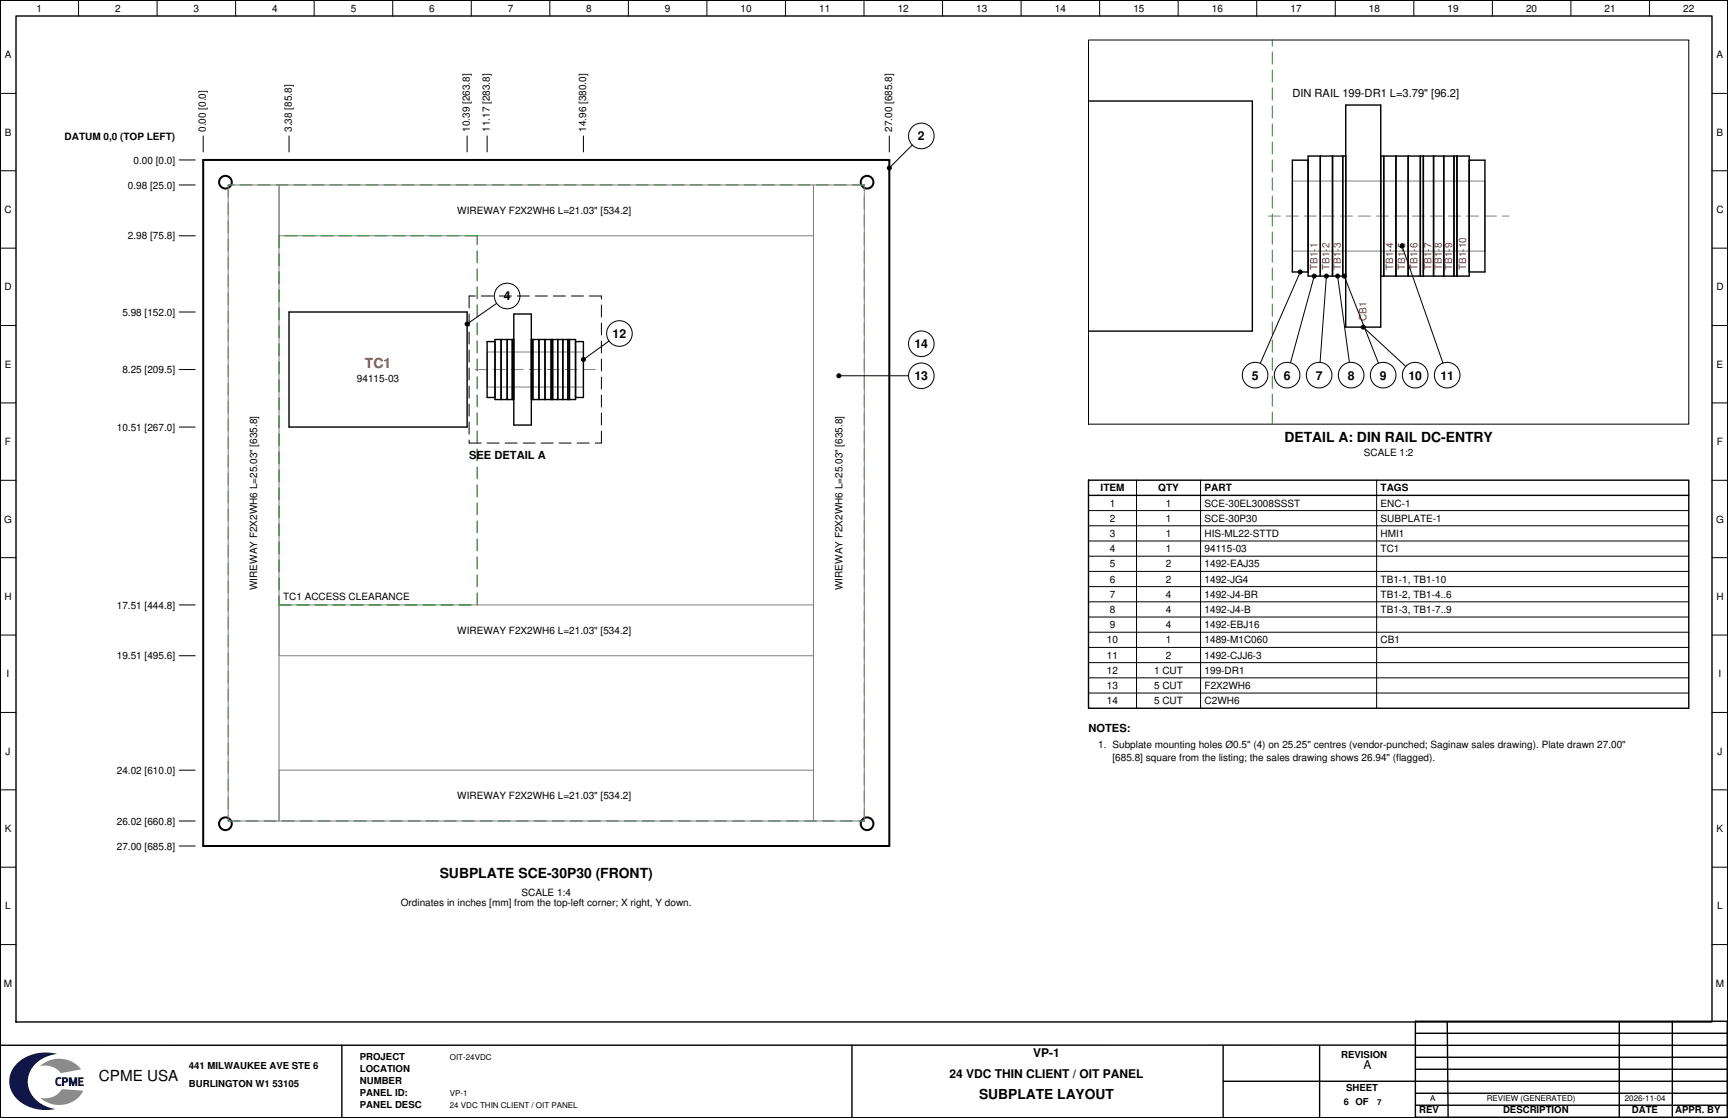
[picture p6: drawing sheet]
<svg xmlns="http://www.w3.org/2000/svg" width="432mm" height="279mm" viewBox="0 0 432 279" stroke-linecap="round" stroke-linejoin="round" font-family="sans-serif">
<g fill="none" stroke="#000" stroke-width=".25">
<path d="M19.6 0v4zM39.3 0v4zM58.9 0v4zM78.5 0v4zM98.1 0v4zM117.8 0v4zM137.4 0v4zM157 0v4zM176.6 0v4zM196.3 0v4zM215.9 0v4zM235.5 0v4z"/>
<path d="M255.2 0v4zM272 10h150v96h-150zM274.8 0v4zM294.4 0v4zM314 0v4zM333.7 0v4zM353.3 0v4zM372.9 0v4zM392.5 0v4zM412.2 0v4zM0 23.3h4zM427.8 23.3h4z"/>
<path d="M0 42.7h4zM427.8 42.7h4zM0 62h4zM427.8 62h4zM0 81.4h4zM427.8 81.4h4zM0 100.7h4zM427.8 100.7h4zM0 120h4zM0 139.4h4zM272 127.6h150zM272 131.4h150z"/>
<path d="M272 135.2h150zM272 139h150zM284 120v57zM300 120v57zM344 120v57zM427.8 120h4zM427.8 139.4h4zM0 158.7h4zM272 142.8h150zM272 146.6h150zM272 150.4h150zM272 154.2h150z"/>
<path d="M272 158h150zM427.8 158.7h4zM0 178h4zM272 161.8h150zM272 165.6h150zM272 169.4h150zM272 173.2h150zM427.8 178h4zM0 197.4h4zM427.8 197.4h4zM0 216.7h4zM427.8 216.7h4z"/>
<path d="M0 236.1h4zM427.8 236.1h4z"/>
</g>
<g fill="none" stroke="#000" stroke-width=".35">
<path d="M4 4h423.8v251.4h-423.8zM272 123.8h150zM272 120h150v57h-150zM353.7 258.2h77.9zM353.7 255.2h77.9v24h-77.9zM361.6 255.4l.3 24M404.6 255.5v23.7zM417.9 255.2v23.8zM85.4 261.2v18zM212.9 261.2v18zM305.6 261.4v18zM305.7 270.2h48z"/>
<path d="M329.8 261.3v18zM353.7 261.2h-353.7M353.7 267.2h77.9zM353.7 276.2h77.9zM353.7 273.2h77.9zM353.7 270.2h77.9zM353.7 264.2h77.9zM353.9 261.2h77.9z"/>
</g>
<path d="M0 0h431.8v279.4h-431.8z" fill="none" stroke="#000" stroke-width=".5"/>
<path d="M4.2 265.8a10.6 10.6 0 0 1 10.2-2.4 7.7 7.7 0 0 0-7.5 6.5 7.2 7.2 0 0 0 6.2 7.1l.8 .2a9.7 9.7 0 0 1-10.9-4.2 6 6 0 0 1 1.2-7.2z" fill-rule="evenodd" fill="#0e1655"/>
<path d="M10 266.4a7.1 7.1 0 0 1 10.3 .9l-5.1 .9a5.1 5.1 0 0 0-5.2-1.8z" fill-rule="evenodd" fill="#7f849f"/>
<g fill="#0e1655">
<path d="M14.1 269.4l.5-.2h.7l.1 .5a.72 .72 0 0 0-1.1 .6 .72 .72 0 0 0 1.1 .6l-.1 .4a1.08 1.08 0 0 1-1.3-.2 1.08 1.08 0 0 1-.1-1.4z" fill-rule="evenodd"/>
<path d="M15.5 269.2h.4a.77 .77 0 0 1 1.2 .6 .77 .77 0 0 1-1.1 .8v.8h-.5zM16 269.6a.3 .3 0 0 1 .5 0 .3 .3 0 0 1-.1 .5 .3 .3 0 0 1-.4-.1z" fill-rule="evenodd"/>
<path d="M17.2 269.2h.2a.42 .42 0 0 1 .5 .1 .42 .42 0 0 1 .1 .4l.3 .9 .2-.9a.54 .54 0 0 1 .8-.5v2.2h-.2a.28 .28 0 0 1-.3-.1 .28 .28 0 0 1 0-.4v-.4l-.1 .3a.45 .45 0 0 1-.5 .6 .45 .45 0 0 1-.4-.6l-.1-.3v.9h-.5z" fill-rule="evenodd"/>
<path d="M19.5 269.2h1.4v.4h-.4a.27 .27 0 0 0-.4 .1 .27 .27 0 0 0 0 .4 .27 .27 0 0 0 .4 0 .26 .26 0 0 1 .2 .3 .26 .26 0 0 1-.4 .1h-.3v.2a.27 .27 0 0 0 .1 .3 .27 .27 0 0 0 .4 0h.4v.4h-.5a.61 .61 0 0 1-.8 0 .61 .61 0 0 1-.1-.8z" fill-rule="evenodd"/>
</g>
<path d="M10 274.4a5.5 5.5 0 0 0 5.6-2.2l5.2 .4a6.9 6.9 0 0 1-10.8 1.8z" fill-rule="evenodd" fill="#7f849f"/>
<g fill="none" stroke="#000" stroke-width=".5">
<path d="M50.8 40h171.4zM50.8 40v171.4zM222.2 40v171.4zM50.8 211.4h171.4z"/>
<circle cx="56.3" cy="45.5" r="1.59"/>
<circle cx="216.7" cy="45.5" r="1.59"/>
<circle cx="56.3" cy="205.9" r="1.59"/>
<circle cx="216.7" cy="205.9" r="1.59"/>
</g>
<g fill="none" stroke="#008000" stroke-width=".25">
<path d="M317.9 17.5v3zM317.9 13v3zM317.9 10v1.5zM317.9 35.5v3zM317.9 31v3zM317.9 26.5v3zM317.9 22v3zM57 46.2h1.5zM57 46.2v3zM57 50.7v3zM57 55.2v3zM57 59.7v3z"/>
<path d="M60 46.2h3zM64.5 46.2h3zM69 46.2h3zM69.7 58.9v3zM71.2 58.9h3zM73.5 46.2h3zM75.7 58.9h3zM78 46.2h3zM80.2 58.9h3zM82.5 46.2h3zM84.7 58.9h3zM87 46.2h3z"/>
<path d="M89.2 58.9h3zM91.5 46.2h3zM93.7 58.9h3zM96 46.2h3zM98.2 58.9h3zM100.5 46.2h3zM102.7 58.9h3zM105 46.2h3zM107.2 58.9h3zM109.5 46.2h3zM111.7 58.9h3zM114 46.2h3z"/>
<path d="M116.2 58.9h3zM118.5 46.2h3zM119.2 58.9v2.3zM123 46.2h3zM127.5 46.2h3zM132 46.2h3zM136.5 46.2h3zM141 46.2h3zM145.5 46.2h3zM150 46.2h3zM154.5 46.2h3zM159 46.2h3z"/>
<path d="M163.5 46.2h3zM168 46.2h3zM172.5 46.2h3zM177 46.2h3zM181.5 46.2h3zM186 46.2h3zM190.5 46.2h3zM195 46.2h3zM199.5 46.2h3zM204 46.2h3zM208.5 46.2h3zM213 46.2h3z"/>
<path d="M216 58.2v3zM216 53.7v3zM216 49.2v3zM216 46.2v1.5zM317.9 58v3zM317.9 53.5v3zM317.9 49v3zM317.9 44.5v3zM317.9 40v3zM57 64.2v3zM57 68.7v3zM57 73.2v3z"/>
<path d="M57 77.7v3zM69.7 63.4v3zM69.7 67.9v3zM69.7 72.4v3zM69.7 76.9v3zM119.2 76.2v3zM119.2 71.7v3zM119.2 67.2v3zM119.2 62.7v3zM216 76.2v3zM216 71.7v3zM216 67.2v3z"/>
<path d="M216 62.7v3zM317.9 76v3zM317.9 71.5v3zM317.9 67v3zM317.9 62.5v3zM57 82.2v3zM57 86.7v3zM57 91.2v3zM57 95.7v3zM69.7 81.4v3zM69.7 85.9v3zM69.7 90.4v3z"/>
<path d="M69.7 94.9v3zM69.7 99.4v3zM119.2 98.7v3zM119.2 94.2v3zM119.2 89.7v3zM119.2 85.2v3zM119.2 80.7v3zM216 98.7v3zM216 94.2v3zM216 89.7v3zM216 85.2v3zM216 80.7v3z"/>
<path d="M317.9 98.5v3zM317.9 94v3zM317.9 89.5v3zM317.9 85v3zM317.9 80.5v3zM57 100.2v3zM57 104.7v3zM57 109.2v3zM57 113.7v3zM57 118.2v3zM69.7 103.9v3zM69.7 108.4v3z"/>
<path d="M69.7 112.9v3zM69.7 117.4v3zM119.2 116.7v3zM119.2 112.2v3zM119.2 107.7v3zM119.2 103.2v3zM216 116.7v3zM216 112.2v3zM216 107.7v3zM216 103.2v3zM317.9 103v3zM57 122.7v3z"/>
<path d="M57 127.2v3zM57 131.7v3zM57 136.2v3zM69.7 121.9v3zM69.7 126.4v3zM69.7 130.9v3zM69.7 135.4v3zM69.7 139.9v3zM119.2 139.2v3zM119.2 134.7v3zM119.2 130.2v3zM119.2 125.7v3z"/>
<path d="M119.2 121.2v3zM216 139.2v3zM216 134.7v3zM216 130.2v3zM216 125.7v3zM216 121.2v3zM57 140.7v3zM57 145.2v3zM57 149.7v3zM57 154.2v3zM57 158.7v3zM69.7 151.2h3z"/>
<path d="M69.7 144.4v3zM69.7 148.9v2.3zM74.2 151.2h3zM78.7 151.2h3zM83.2 151.2h3zM87.7 151.2h3zM92.2 151.2h3zM96.7 151.2h3zM101.2 151.2h3zM105.7 151.2h3zM110.2 151.2h3zM114.7 151.2h3z"/>
<path d="M119.2 148.2v3zM119.2 143.7v3zM216 157.2v3zM216 152.7v3zM216 148.2v3zM216 143.7v3zM57 163.2v3zM57 167.7v3zM57 172.2v3zM57 176.7v3zM216 179.7v3zM216 175.2v3z"/>
<path d="M216 170.7v3zM216 166.2v3zM216 161.7v3zM57 181.2v3zM57 185.7v3zM57 190.2v3zM57 194.7v3zM57 199.2v3zM216 197.7v3zM216 193.2v3zM216 188.7v3zM216 184.2v3z"/>
<path d="M57 205.2h3zM57 203.7v1.5zM61.5 205.2h3zM66 205.2h3zM70.5 205.2h3zM75 205.2h3zM79.5 205.2h3zM84 205.2h3zM88.5 205.2h3zM93 205.2h3zM97.5 205.2h3zM102 205.2h3z"/>
<path d="M106.5 205.2h3zM111 205.2h3zM115.5 205.2h3zM120 205.2h3zM124.5 205.2h3zM129 205.2h3zM133.5 205.2h3zM138 205.2h3zM142.5 205.2h3zM147 205.2h3zM151.5 205.2h3zM156 205.2h3z"/>
<path d="M160.5 205.2h3zM165 205.2h3zM169.5 205.2h3zM174 205.2h3zM178.5 205.2h3zM183 205.2h3zM187.5 205.2h3zM192 205.2h3zM196.5 205.2h3zM201 205.2h3zM205.5 205.2h3zM210 205.2h3z"/>
<path d="M214.5 205.2h1.5zM216 202.2v3z"/>
</g>
<g fill="none" stroke="#808080" stroke-width=".25">
<path d="M57 46.2h12.7zM57 46.2v159zM69.7 58.9h133.6zM69.7 46.2h133.6zM69.7 46.2v12.7zM69.7 46.2v159zM203.3 46.2h12.7zM203.3 46.2v159zM203.3 46.2v12.7zM216 46.2v159zM316.9 54h3zM321.4 54h3z"/>
<path d="M322.9 45.3h48.2zM322.9 45.3v17.5zM325.9 54h3zM330.4 54h3zM334.9 54h3zM339.4 54h3zM343.9 54h3zM348.4 54h3zM352.9 54h3zM357.4 54h3zM361.9 54h3zM366.4 54h3z"/>
<path d="M370.9 54h3zM371.1 45.3v17.5zM375.4 54h1.7zM322.9 62.8h48.2zM118.7 92.4h3zM121.7 96.7h24.1zM121.7 88h24.1zM121.7 88v8.7zM123.2 92.4h3zM127.7 92.4h3zM132.2 92.4h3zM136.7 92.4h3z"/>
<path d="M141.2 92.4h3zM145.7 92.4h3zM145.8 88v8.7zM69.7 151.2h133.6zM69.7 151.2v12.7zM203.3 151.2v12.7zM69.7 163.9h133.6zM69.7 192.5h133.6zM69.7 192.5v12.7zM203.3 192.5v12.7zM57 205.2h12.7zM69.7 205.2h133.6z"/>
<path d="M203.3 205.2h12.7z"/>
</g>
<g fill="none" stroke="#000" stroke-width=".35">
<path d="M272 25.3h40.9zM312.9 25.3v57.5zM326.9 39h3zM326.9 39v30zM329.9 39v30zM329.9 39h3.1zM333 39v30zM333 39h2.5zM335.5 39v30zM335.5 39h.8zM336.3 39v30zM336.3 26.3h8.7z"/>
<path d="M336.3 26.3v55.5zM345 26.3v55.5zM345 39h.8zM345 39v30zM345.8 39v30zM345.8 39h3zM348.8 39v30zM348.8 39h3.1zM351.9 39v30zM351.9 39h3zM354.9 39v30zM354.9 39h.8z"/>
<path d="M355.7 39v30zM355.7 39h2.5zM358.2 39v30zM358.2 39h2.6zM360.8 39v30zM360.8 39h2.5zM363.3 39v30zM363.3 39h.8zM364.1 39v30zM364.1 39h3zM367.1 39v30zM322.9 40h4z"/>
<path d="M322.9 40v28zM326.9 40v28zM367.1 40h4zM367.1 40v28zM371.1 40v28zM72.2 78h44.5zM72.2 78v28.7zM116.7 78v28.7zM128.4 78.5h4.4zM128.4 78.5v27.7zM132.8 78.5v27.7zM322.9 68h4z"/>
<path d="M326.9 69h3zM329.9 69h3.1zM333 69h2.5zM335.5 69h.8zM345 69h.8zM345.8 69h3zM348.8 69h3.1zM351.9 69h3zM354.9 69h.8zM355.7 69h2.5zM358.2 69h2.6zM360.8 69h2.5z"/>
<path d="M363.3 69h.8zM364.1 69h3zM367.1 68h4zM121.7 99.3h2zM121.7 85.4h2zM121.7 85.4v13.9zM123.7 85.4v13.9zM123.7 99.9h1.5zM123.7 84.9h1.5zM123.7 84.9v15zM125.2 84.9v15zM125.2 99.9h1.5z"/>
<path d="M125.2 84.9h1.5zM126.7 84.9v15zM126.7 99.9h1.3zM126.7 84.9h1.3zM128 84.9v15zM128 99.9h.4zM128 84.9h.4zM128.4 84.9v15zM132.8 99.9h.3zM132.8 84.9h.3zM132.8 84.9v15zM133.1 84.9v15z"/>
<path d="M133.1 99.9h1.6zM133.1 84.9h1.6zM134.7 84.9v15zM134.7 99.9h1.5zM134.7 84.9h1.5zM136.2 84.9v15zM136.2 99.9h1.5zM136.2 84.9h1.5zM137.7 84.9v15zM137.7 99.9h.4zM137.7 84.9h.4zM138.1 84.9v15z"/>
<path d="M138.1 99.9h1.3zM138.1 84.9h1.3zM139.4 84.9v15zM139.4 99.9h1.2zM139.4 84.9h1.2zM140.6 84.9v15zM140.6 99.9h1.3zM140.6 84.9h1.3zM141.9 84.9v15zM141.9 99.9h.4zM141.9 84.9h.4zM142.3 84.9v15z"/>
<path d="M142.3 99.9h1.5zM142.3 84.9h1.5zM143.8 84.9v15zM143.8 99.3h2zM143.8 85.4h2zM143.8 85.4v13.9zM145.8 85.4v13.9zM272 82.8h40.9zM336.3 81.8h8.7zM72.2 106.7h44.5zM128.4 106.2h4.4z"/>
</g>
<g fill="none" stroke="#000" stroke-width=".25">
<path d="M44.8 40h4zM50.8 34v4zM72.2 34v4zM116.7 34v4zM121.7 34v4zM145.8 34v4zM222.2 34v4zM228 36.2l-5.8 5.8M44.8 46.2h4zM44.8 58.9h4zM44.8 78h4zM117.2 74h1.6z"/>
<path d="M117.2 74v3zM117.2 78.5v3zM120.3 74h3zM124.1 75.8l-7.4 5.2M124.8 74h3zM129.3 74h3zM133.8 74h3zM138.3 74h3zM142.8 74h3zM147.3 74h3zM150.3 76.2v3zM150.3 74v.7z"/>
<path d="M324.9 68l-10 22.8M328.4 69l-5.9 21.7M331.5 69l-1.6 21.6M334.3 69l2.9 21.6M335.9 69l8.6 21.8M350.4 61.5l10.2 29.2M44.8 92.4h4zM117.2 83v3zM117.2 87.5v3zM117.2 92v3zM117.2 96.5v3zM150.3 98.7v3z"/>
<path d="M150.3 94.2v3zM150.3 89.7v3zM150.3 85.2v3zM150.3 80.7v3zM152.2 85.2l-6.4 4.7M209.6 93.9h17.4zM340.7 81.8l10.6 9.8M44.8 106.7h4zM117.2 110.7h3zM117.2 101v3zM117.2 105.5v3zM117.2 110v.7z"/>
<path d="M121.7 110.7h3zM126.2 110.7h3zM130.7 110.7h3zM135.2 110.7h3zM139.7 110.7h3zM144.2 110.7h3zM148.7 110.7h1.6zM150.3 107.7v3zM150.3 103.2v3zM44.8 151.2h4zM44.8 163.9h4zM44.8 192.5h4z"/>
<path d="M44.8 205.2h4zM44.8 211.4h4z"/>
<circle cx="230.2" cy="34" r="3.2"/>
<circle cx="222.2" cy="42" r=".5"/>
<circle cx="126.7" cy="74" r="3.2"/>
<circle cx="324.9" cy="68" r=".5"/>
<circle cx="328.4" cy="69" r=".5"/>
<circle cx="331.5" cy="69" r=".5"/>
<circle cx="334.3" cy="69" r=".5"/>
<circle cx="335.9" cy="69" r=".5"/>
<circle cx="350.4" cy="61.5" r=".5"/>
<circle cx="116.7" cy="81" r=".5"/>
<circle cx="145.8" cy="89.8" r=".5"/>
<circle cx="154.8" cy="83.3" r="3.2"/>
<circle cx="209.6" cy="93.9" r=".5"/>
<circle cx="230.2" cy="85.9" r="3.2"/>
<circle cx="230.2" cy="93.9" r="3.2"/>
<circle cx="313.6" cy="93.7" r="3.2"/>
<circle cx="321.6" cy="93.7" r="3.2"/>
<circle cx="329.6" cy="93.7" r="3.2"/>
<circle cx="337.6" cy="93.7" r="3.2"/>
<circle cx="340.7" cy="81.7" r=".5"/>
<circle cx="345.6" cy="93.7" r="3.2"/>
<circle cx="353.6" cy="93.7" r="3.2"/>
<circle cx="361.6" cy="93.7" r="3.2"/>
</g>
<g fill="#000">
<circle cx="222.2" cy="42" r=".5"/>
<circle cx="324.9" cy="68" r=".5"/>
<circle cx="328.4" cy="69" r=".5"/>
<circle cx="331.5" cy="69" r=".5"/>
<circle cx="334.3" cy="69" r=".5"/>
<circle cx="335.9" cy="69" r=".5"/>
<circle cx="350.4" cy="61.5" r=".5"/>
<circle cx="116.7" cy="81" r=".5"/>
<circle cx="145.8" cy="89.8" r=".5"/>
<circle cx="209.6" cy="93.9" r=".5"/>
<circle cx="340.7" cy="81.7" r=".5"/>
</g>
<text font-size="3.8" x="24.7" y="270.2">CPME USA</text>
<text font-size="3.5" fill="#d01010" x="91.2" y="91.8">TC1</text>
<g font-size="3.5">
<text x="321" y="110.5">DETAIL A: DIN RAIL DC-ENTRY</text>
<text x="109.9" y="219.4">SUBPLATE SCE-30P30 (FRONT)</text>
</g>
<text font-size="3.4" x="244.7" y="274.7">SUBPLATE LAYOUT</text>
<g font-size="3.1">
<text x="229.4" y="35.1">2</text>
<text x="125.9" y="75.1">4</text>
<text x="153.1" y="84.4">12</text>
<text x="228.5" y="87">14</text>
<text x="228.5" y="95">13</text>
<text x="312.8" y="94.9">5</text>
<text x="320.8" y="94.9">6</text>
<text x="328.8" y="94.9">7</text>
<text x="336.8" y="94.9">8</text>
<text x="344.8" y="94.9">9</text>
<text x="351.9" y="94.9">10</text>
<text x="359.9" y="94.9">11</text>
</g>
<g font-size="3">
<text x="237.3" y="269.5">24 VDC THIN CLIENT / OIT PANEL</text>
<text x="258.2" y="264.2">VP-1</text>
<text x="340.7" y="267.2">A</text>
</g>
<g font-size="2.8">
<text x="322.9" y="24.3">DIN RAIL 199-DR1 L=3.79&quot; [96.2]</text>
<text x="117.2" y="114.7">SEE DETAIL A</text>
<text x="272" y="183">NOTES:</text>
</g>
<g font-size="2.5">
<text x="9.1" y="2.9">1</text>
<text x="28.7" y="2.9">2</text>
<text x="48.4" y="2.9">3</text>
<text x="68" y="2.9">4</text>
<text x="87.6" y="2.9">5</text>
<text x="107.3" y="2.9">6</text>
<text x="126.9" y="2.9">7</text>
<text x="146.5" y="2.9">8</text>
<text x="166.1" y="2.9">9</text>
<text x="185.1" y="2.9">10</text>
<text x="204.7" y="2.9">11</text>
<text x="224.3" y="2.9">12</text>
<text x="244" y="2.9">13</text>
<text x="263.6" y="2.9">14</text>
<text x="283.2" y="2.9">15</text>
<text x="302.8" y="2.9">16</text>
<text x="322.5" y="2.9">17</text>
<text x="342.1" y="2.9">18</text>
<text x="361.7" y="2.9">19</text>
<text x="381.3" y="2.9">20</text>
<text x="401" y="2.9">21</text>
<text x="420.6" y="2.9">22</text>
<text x="1.2" y="14.6">A</text>
<text x="429" y="14.6">A</text>
<text x="1.2" y="33.9">B</text>
<text x="16.1" y="35">DATUM 0,0 (TOP LEFT)</text>
<text x="51.5" y="33" transform="rotate(-90 51.5 33)">0.00 [0.0]</text>
<text x="72.9" y="33" transform="rotate(-90 72.9 33)">3.38 [85.8]</text>
<text x="117.4" y="33" transform="rotate(-90 117.4 33)">10.39 [263.8]</text>
<text x="122.4" y="33" transform="rotate(-90 122.4 33)">11.17 [283.8]</text>
<text x="146.5" y="33" transform="rotate(-90 146.5 33)">14.96 [380.0]</text>
<text x="222.9" y="33" transform="rotate(-90 222.9 33)">27.00 [685.8]</text>
<text x="429" y="33.9">B</text>
<text x="33.4" y="40.9">0.00 [0.0]</text>
<text x="32" y="47.1">0.98 [25.0]</text>
<text x="1.1" y="53.2">C</text>
<text x="114.3" y="53.5">WIREWAY F2X2WH6 L=21.03&quot; [534.2]</text>
<text x="428.9" y="53.2">C</text>
<text x="32" y="59.8">2.98 [75.8]</text>
<text x="1.1" y="72.6">D</text>
<text x="428.9" y="72.6">D</text>
<text x="30.6" y="78.9">5.98 [152.0]</text>
<text x="1.2" y="91.9">E</text>
<text x="30.6" y="93.2">8.25 [209.5]</text>
<text x="89.2" y="95.6">94115-03</text>
<text x="429" y="91.9">E</text>
<text x="29.2" y="107.6">10.51 [267.0]</text>
<text x="1.2" y="111.3">F</text>
<text x="429" y="111.3">F</text>
<text x="340.8" y="114">SCALE 1:2</text>
<text x="275" y="122.8">ITEM</text>
<text x="289.4" y="122.8">QTY</text>
<text x="301" y="122.8">PART</text>
<text x="345" y="122.8">TAGS</text>
<text x="1" y="130.6">G</text>
<text x="277.3" y="126.6">1</text>
<text x="277.3" y="130.4">2</text>
<text x="291.3" y="126.6">1</text>
<text x="291.3" y="130.4">1</text>
<text x="301" y="126.6">SCE-30EL3008SSST</text>
<text x="301" y="130.4">SCE-30P30</text>
<text x="345" y="126.6">ENC-1</text>
<text x="345" y="130.4">SUBPLATE-1</text>
<text x="428.8" y="130.6">G</text>
<text x="277.3" y="134.2">3</text>
<text x="291.3" y="134.2">1</text>
<text x="301" y="134.2">HIS-ML22-STTD</text>
<text x="345" y="134.2">HMI1</text>
<text x="277.3" y="138">4</text>
<text x="277.3" y="141.8">5</text>
<text x="291.3" y="138">1</text>
<text x="291.3" y="141.8">2</text>
<text x="301" y="138">94115-03</text>
<text x="301" y="141.8">1492-EAJ35</text>
<text x="345" y="138">TC1</text>
<text x="1.1" y="149.9">H</text>
<text x="64.3" y="147.4" transform="rotate(-90 64.3 147.4)">WIREWAY F2X2WH6 L=25.03&quot; [635.8]</text>
<text x="70.7" y="150">TC1 ACCESS CLEARANCE</text>
<text x="210.5" y="147.4" transform="rotate(-90 210.5 147.4)">WIREWAY F2X2WH6 L=25.03&quot; [635.8]</text>
<text x="277.3" y="145.6">6</text>
<text x="277.3" y="149.4">7</text>
<text x="291.3" y="145.6">2</text>
<text x="291.3" y="149.4">4</text>
<text x="301" y="145.6">1492-JG4</text>
<text x="301" y="149.4">1492-J4-BR</text>
<text x="345" y="145.6">TB1-1, TB1-10</text>
<text x="345" y="149.4">TB1-2, TB1-4..6</text>
<text x="428.9" y="149.9">H</text>
<text x="29.2" y="152.1">17.51 [444.8]</text>
<text x="277.3" y="153.2">8</text>
<text x="291.3" y="153.2">4</text>
<text x="301" y="153.2">1492-J4-B</text>
<text x="345" y="153.2">TB1-3, TB1-7..9</text>
<text x="114.3" y="158.4">WIREWAY F2X2WH6 L=21.03&quot; [534.2]</text>
<text x="276.6" y="160.8">10</text>
<text x="277.3" y="157">9</text>
<text x="291.3" y="157">4</text>
<text x="291.3" y="160.8">1</text>
<text x="301" y="157">1492-EBJ16</text>
<text x="301" y="160.8">1489-M1C060</text>
<text x="345" y="160.8">CB1</text>
<text x="29.2" y="164.8">19.51 [495.6]</text>
<text x="276.6" y="164.6">11</text>
<text x="291.3" y="164.6">2</text>
<text x="301" y="164.6">1492-CJJ6-3</text>
<text x="1.7" y="169.3">I</text>
<text x="276.6" y="168.4">12</text>
<text x="276.6" y="172.2">13</text>
<text x="288.4" y="168.4">1 CUT</text>
<text x="288.4" y="172.2">5 CUT</text>
<text x="301" y="168.4">199-DR1</text>
<text x="301" y="172.2">F2X2WH6</text>
<text x="429.5" y="169.3">I</text>
<text x="276.6" y="176">14</text>
<text x="288.4" y="176">5 CUT</text>
<text x="301" y="176">C2WH6</text>
<text x="1.4" y="188.6">J</text>
<text x="274.4" y="187">1. Subplate mounting holes Ø0.5&quot; (4) on 25.25&quot; centres (vendor-punched; Saginaw sales drawing). Plate drawn 27.00&quot;</text>
<text x="278" y="190.1">[685.8] square from the listing; the sales drawing shows 26.94&quot; (flagged).</text>
<text x="429.2" y="188.6">J</text>
<text x="29.2" y="193.4">24.02 [610.0]</text>
<text x="114.3" y="199.7">WIREWAY F2X2WH6 L=21.03&quot; [534.2]</text>
<text x="1.2" y="208">K</text>
<text x="29.2" y="206.1">26.02 [660.8]</text>
<text x="429" y="208">K</text>
<text x="29.2" y="212.3">27.00 [685.8]</text>
<text x="1.3" y="227.3">L</text>
<text x="100.2" y="226.4">Ordinates in inches [mm] from the top-left corner; X right, Y down.</text>
<text x="130.3" y="223.9">SCALE 1:4</text>
<text x="429.1" y="227.3">L</text>
<text x="1" y="246.6">M</text>
<text x="428.8" y="246.6">M</text>
</g>
<g font-size="2.5" fill="#d01010">
<text x="329.2" y="67.5" transform="rotate(-90 329.2 67.5)">TB1-1</text>
<text x="332.3" y="67.5" transform="rotate(-90 332.3 67.5)">TB1-2</text>
<text x="335.1" y="67.5" transform="rotate(-90 335.1 67.5)">TB1-3</text>
<text x="348.1" y="67.5" transform="rotate(-90 348.1 67.5)">TB1-4</text>
<text x="351.2" y="67.5" transform="rotate(-90 351.2 67.5)">TB1-5</text>
<text x="354.2" y="67.5" transform="rotate(-90 354.2 67.5)">TB1-6</text>
<text x="357.8" y="67.5" transform="rotate(-90 357.8 67.5)">TB1-7</text>
<text x="360.3" y="67.5" transform="rotate(-90 360.3 67.5)">TB1-8</text>
<text x="362.9" y="67.5" transform="rotate(-90 362.9 67.5)">TB1-9</text>
<text x="366.4" y="67.5" transform="rotate(-90 366.4 67.5)">TB1-10</text>
<text x="341.5" y="80.2" transform="rotate(-90 341.5 80.2)">CB1</text>
</g>
<g font-size="2.4">
<text x="47.2" y="267.2">441 MILWAUKEE AVE STE 6</text>
<text x="89.9" y="265">PROJECT</text>
<text x="89.9" y="268">LOCATION</text>
<text x="335.2" y="264.3">REVISION</text>
<text x="47.2" y="271.7">BURLINGTON W1 53105</text>
<text x="89.9" y="274">PANEL ID:</text>
<text x="89.9" y="270.9">NUMBER</text>
<text x="336.4" y="272.7">SHEET</text>
<text x="89.9" y="277">PANEL DESC</text>
<text x="354.6" y="278.1">REV</text>
<text x="375.6" y="278.1">DESCRIPTION</text>
<text x="407.8" y="278.3">DATE</text>
<text x="418.6" y="278.3">APPR. BY</text>
</g>
<text font-size="2.3" x="335.8" y="276.2">6 OF</text>
<g font-size="2">
<text x="112.4" y="265">OIT-24VDC</text>
<text x="112.4" y="274">VP-1</text>
<text x="357.4" y="275">A</text>
<text x="371.5" y="275.1">REVIEW (GENERATED)</text>
<text x="406" y="275.1">2026-11-04</text>
<text x="112.4" y="277">24 VDC THIN CLIENT / OIT PANEL</text>
<text x="344.1" y="276.2">7</text>
</g>
</svg>
